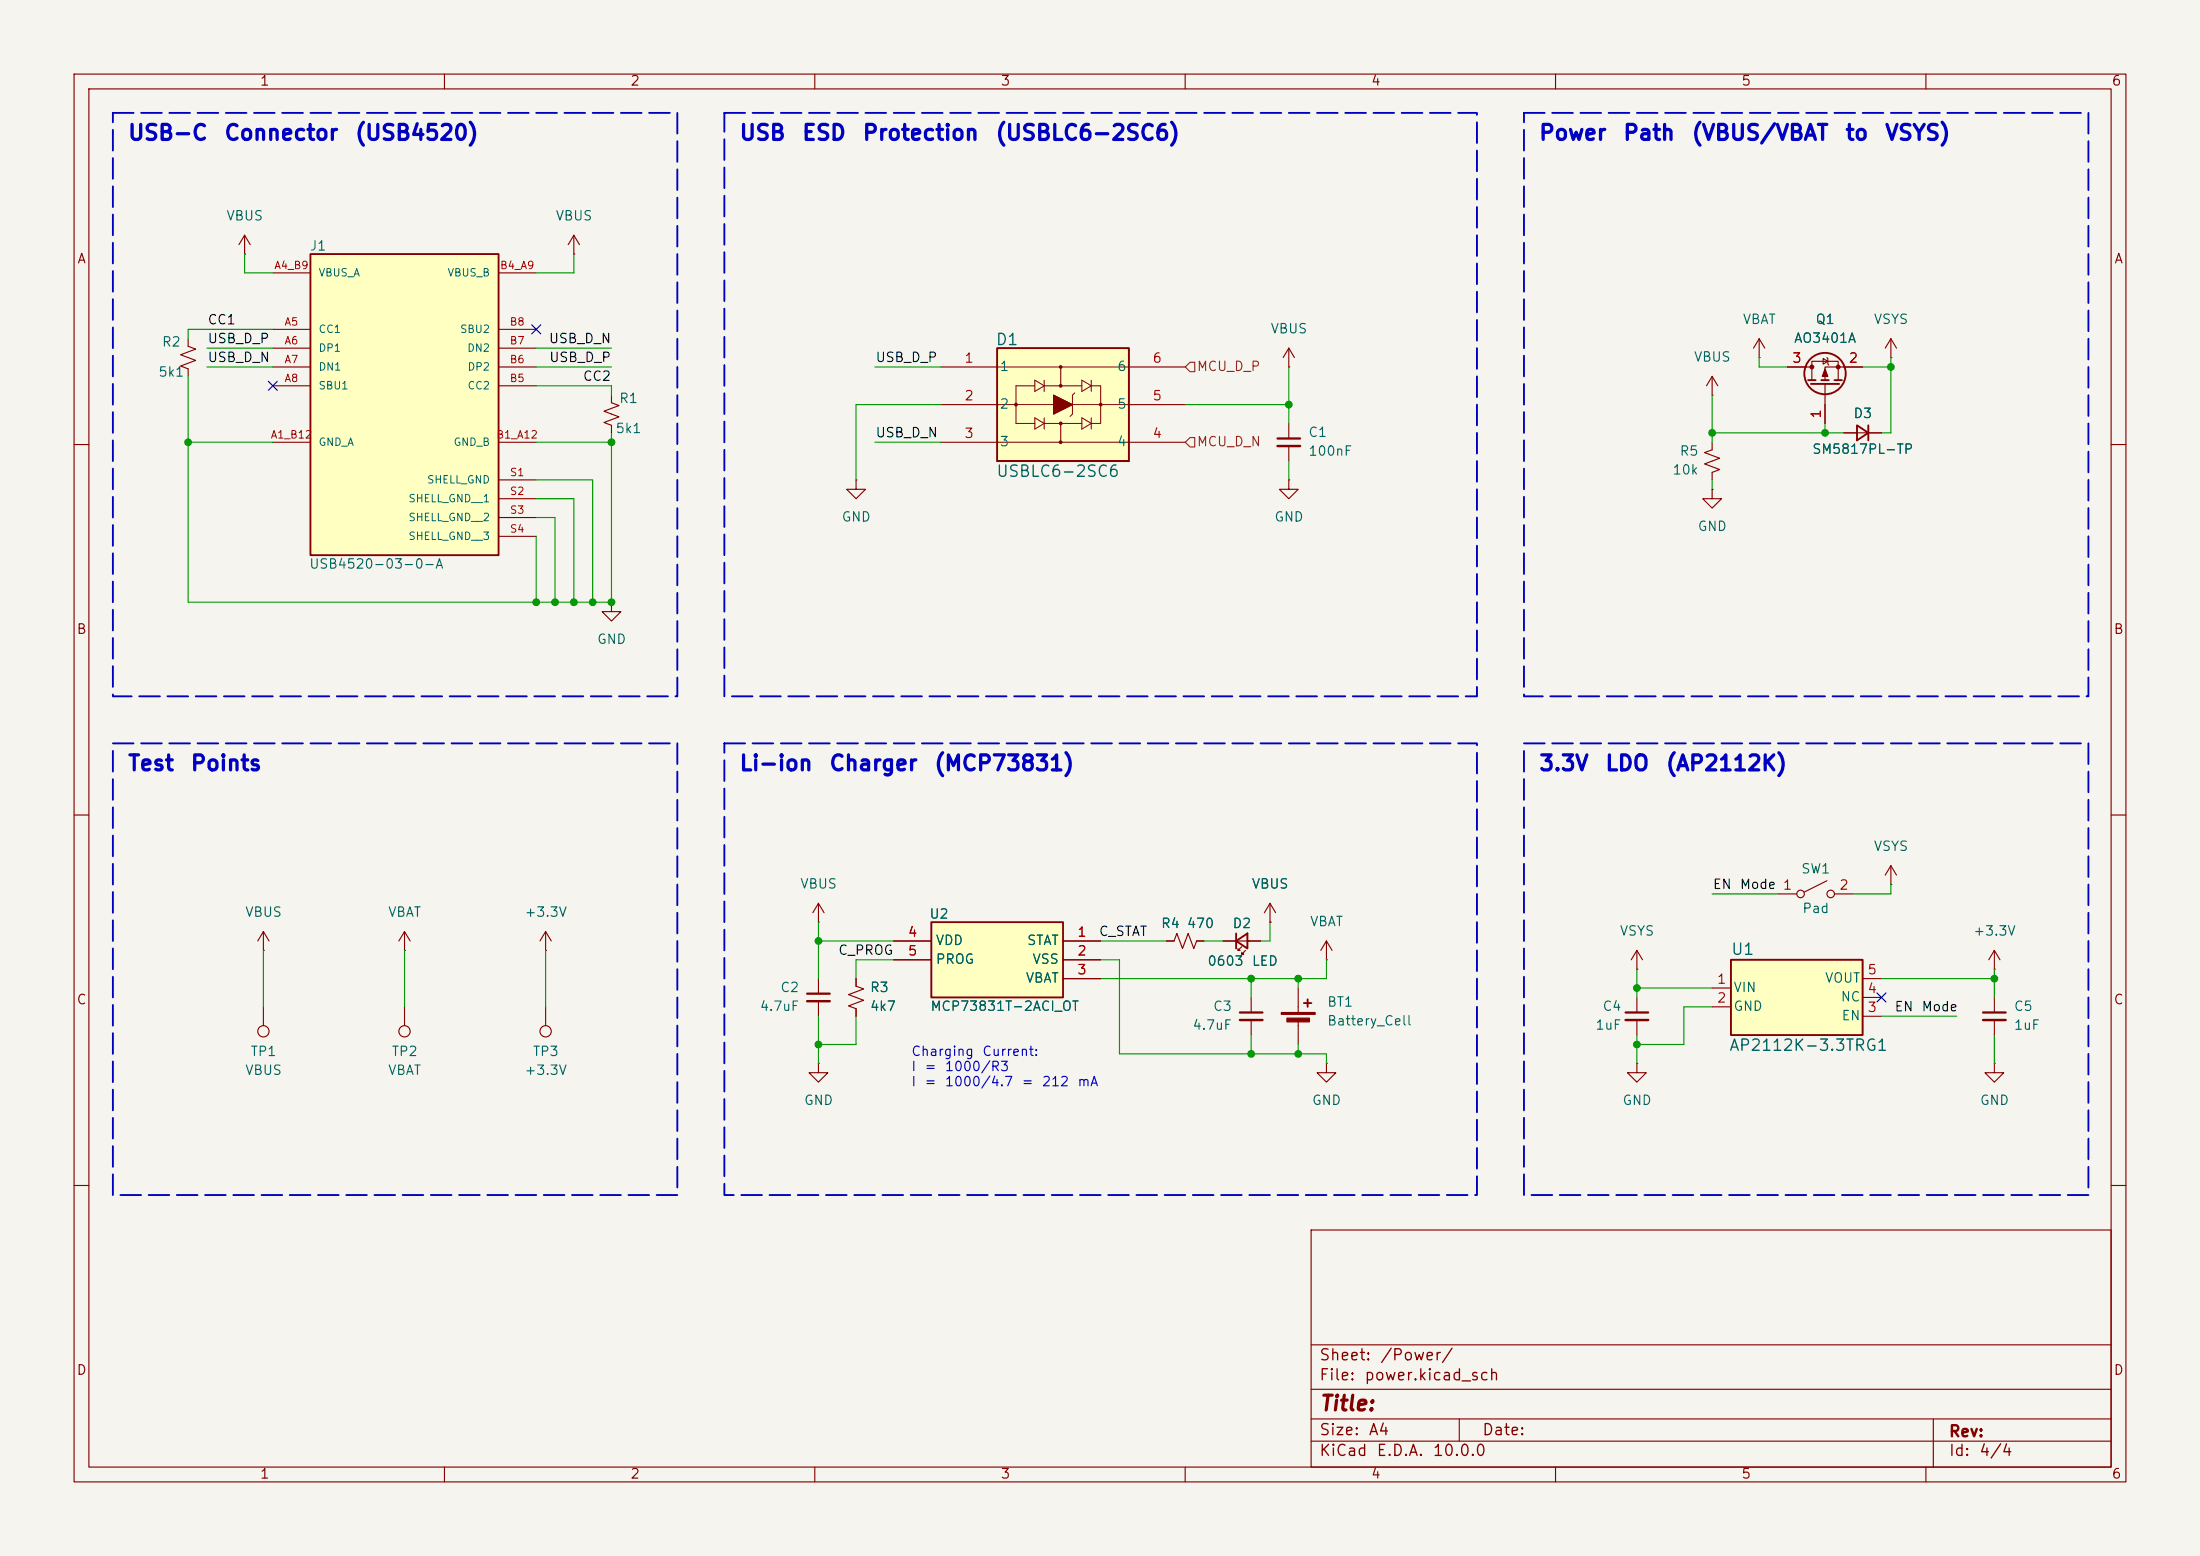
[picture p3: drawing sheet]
<svg xmlns="http://www.w3.org/2000/svg" width="297mm" height="210mm" viewBox="0 0 297 210" stroke-linecap="round" stroke-linejoin="round" font-family="sans-serif">
<path d="M0 0h297v210h-297z" fill="#f5f4ef" stroke="#f5f4ef" stroke-width=".14"/>
<g fill="none" stroke="#840000" stroke-width=".15">
<path d="M10 10h277v190h-277zM12 12h273v186h-273zM60 10v2M110 10v2M160 10v2M210 10v2M260 10v2M174 49.5h.1M174 47l-.8 1.3M174 47l.8 1.3M174 47v2.5M174 57.2v2"/>
<path d="M237.5 48.3h.1M237.5 45.7l.8 1.3M237.5 45.7l-.8 1.3M237.5 45.7v2.6M241.3 49.5h3.3M244.6 51.3v-2.5h3.6v2.5M246.1 48.4l.7 .4-.7 .3zM246.4 51.8v5.4M246.6 48.3l.2 .1v.7l.1 .2M251.5 49.5h-5.1v1.8M10 60h2M174 64.8v1.2h1.3l-1.3 1.3-1.3-1.3h1.3"/>
<path d="M174 64.8h.1M174 60.2v2M285 60h2M10 110h2M285 110h2M54.6 135.9v2.5M157.5 127h1l.4-1 .7 2 .8-2 .8 2 .3-1h1.1M165.1 127h5.1M167.6 127.8l-.5 .5h.3h-.3v-.3M168.1 128.3l-.5 .5h.3h-.3v-.3M171.4 124.5h.1M171.4 121.9l-.7 1.3"/>
<path d="M171.4 121.9l.8 1.3M171.4 121.9v2.6M175.3 133.4v3.3M175.3 137.7v3.3M179.1 129.5h.1M179.1 127l-.8 1.3M179.1 127l.7 1.3M179.1 127v2.5M179.1 143.5v1.3h1.2l-1.2 1.3-1.3-1.3h1.3M179.1 143.5h.1M10 160h2M177 166h108v32h-108z"/>
<path d="M285 160h2M60 198v2M110 198v2M160 198v2M177 194.5h108M177 191.5h108M177 187.5h108M177 181.5h108M197 191.5v3M210 198v2M260 198v2M261 191.5v6.5"/>
<circle cx="54.6" cy="139.2" r=".76"/>
</g>
<g fill="none" stroke="#840000" stroke-width=".25">
<path d="M244.1 51.3h1M244.5 51.8h3.8M245.9 51.3h1M247.6 51.3h1.1M166.9 127l1.5-1v2zM166.9 126v2M176 135.4h1M176.5 134.9v1"/>
<circle cx="246.4" cy="50.4" r="2.79"/>
</g>
<g fill="#840000" stroke="#840000" stroke-width=".15">
<path d="M246.4 49.8l.4 1h-.8z"/>
<path d="M173 136.7h4.5v.2h-4.5z"/>
<path d="M173.7 137.4h3.1v.5h-3.1z"/>
<circle cx="244.6" cy="49.5" r=".25"/>
<circle cx="248.2" cy="49.5" r=".25"/>
</g>
<path d="M172.5 59.2h3" fill="none" stroke="#840000" stroke-width=".3"/>
<path d="M172.5 60.2h3" fill="none" stroke="#840000" stroke-width=".33"/>
<path d="M134.6 47h17.8v15.2h-17.8z" fill="#ffffc2"/>
<path d="M134.6 62.2h17.8" fill="none" stroke="#ffffc2" stroke-width=".14"/>
<g fill="none" stroke="#840000" stroke-width=".14">
<path d="M134.6 49.5h17.8M134.6 54.6h17.8M134.6 59.7h17.8M139.7 52.1h-2.5v5.1h2.5M139.7 51.3l1.3 .8-1.3 .7zM139.7 56.4l1.3 .8-1.3 .7zM141 57.2h5M141 52.1h5M141 51.3v1.5M141 56.4v1.5M142.2 53.3l2.6 1.3-2.6 1.3zM143.2 49.5v2.6"/>
<path d="M143.2 57.2v2.5M145.1 53l-.3 .3v2.6l-.3 .3M146 51.3l1.3 .8-1.3 .7zM146 56.4l1.3 .8-1.3 .7zM147.3 52.1h1.3v5.1h-1.3M147.3 51.3v1.5M147.3 56.4v1.5M134.6 62.2v-15.2h17.8v15.2"/>
</g>
<g fill="none" stroke="#840000" stroke-width=".25">
<path d="M134.6 47h17.8v15.2h-17.8zM250.7 57.4l1.5 1-1.5 1zM252.2 57.4v2M134.6 62.2h17.8"/>
<circle cx="137.2" cy="54.6" r=".13"/>
<circle cx="143.2" cy="49.5" r=".13"/>
<circle cx="143.2" cy="52.1" r=".13"/>
<circle cx="143.2" cy="57.2" r=".13"/>
<circle cx="143.2" cy="59.7" r=".13"/>
<circle cx="148.6" cy="54.6" r=".13"/>
</g>
<path d="M142.2 53.3l2.6 1.3-2.6 1.3z" fill="#840000" stroke="#840000" stroke-width=".15"/>
<g fill="none" stroke="#840000" stroke-width=".15">
<path d="M127 49.5h7.6M127 54.6h7.6M127 59.7h7.6M152.4 49.5h7.6M152.4 54.6h7.6M152.4 59.7h7.6M248.9 58.4h5.1M255.3 48.3h.1M255.3 45.7l.7 1.3M255.3 45.7l-.8 1.3M255.3 45.7v2.6M110.5 143.5v1.3h1.3l-1.3 1.3-1.3-1.3h1.3"/>
<path d="M110.5 143.5h.1"/>
</g>
<path d="M125.7 124.5h17.8v10.1h-17.8z" fill="#ffffc2"/>
<path d="M125.7 124.5h17.8v10.1h-17.8z" fill="none" stroke="#840000" stroke-width=".25"/>
<g fill="none" stroke="#840000" stroke-width=".15">
<path d="M231.1 53.3h.1M231.1 59.7v1l-1 .4 2.1 .7-2.1 .8 2.1 .8-1.1 .4v1M231.1 50.8l.8 1.3M231.1 50.8l-.7 1.3M231.1 50.8v2.5M231.1 66v1.3h-1.2l1.2 1.3 1.3-1.3h-1.3M231.1 66h.1M120.6 127h5.1M120.6 129.5h5.1M143.5 127h5.1M143.5 129.5h5.1M143.5 132.1h5.1"/>
<path d="M221 130.8h.1M221 128.3l-.8 1.2M221 128.3l.7 1.2M221 128.3v2.5M221 134.6v2.1M221 137.7v2"/>
</g>
<path d="M219.5 136.7h3" fill="none" stroke="#840000" stroke-width=".3"/>
<path d="M219.5 137.7h3" fill="none" stroke="#840000" stroke-width=".33"/>
<path d="M233.7 129.5h17.8v10.2h-17.8z" fill="#ffffc2"/>
<path d="M233.7 129.5h17.8v10.2h-17.8z" fill="none" stroke="#840000" stroke-width=".25"/>
<g fill="none" stroke="#840000" stroke-width=".15">
<path d="M33 34.3h.1M33 31.8l-.7 1.2M33 31.8l.8 1.2M33 31.8v2.5M77.5 34.3h.1M77.5 31.8l-.8 1.2M77.5 31.8l.7 1.2M77.5 31.8v2.5M25.4 45.7v1l1 .4-2 .8 2 .7-2 .8 1 .4v1M82.5 53.3v1.1l1.1 .3-2.1 .8 2.1 .8-2.1 .7 1 .4v1M115.6 64.8v1.2h1.2l-1.2 1.3-1.3-1.3h1.3M115.6 64.8h.1"/>
<path d="M82.5 81.3v1.3h1.3l-1.3 1.2-1.2-1.2h1.2M82.5 81.3h.1M246.6 118.9l-3 1.5M255.3 119.4h.1M255.3 116.8l-.8 1.3M255.3 116.8l.7 1.3M255.3 116.8v2.6M110.5 124.5h.1M110.5 121.9l-.8 1.3M110.5 121.9l.8 1.3M110.5 121.9v2.6M110.5 132.1v2"/>
<path d="M110.5 135.1v2.1M115.6 132.1v1l1 .4-2 .7 2 .8-2 .8 1 .3v1.1M168.9 134.6v2.1M168.9 137.7v2M231.1 133.4h2.6M231.1 135.9h2.6M240 120.7h2.6M247.6 120.7h2.6M251.5 137.2h2.5M251.5 134.6h2.5M251.5 132.1h2.5M269.2 130.8h.1"/>
<path d="M269.2 128.3l-.7 1.2M269.2 128.3l.8 1.2M269.2 128.3v2.5M269.2 134.6v2.1M269.2 137.7v2M221 143.5v1.3h1.2l-1.2 1.3-1.3-1.3h1.3M221 143.5h.1M269.2 143.5v1.3h1.3l-1.3 1.3-1.2-1.3h1.2M269.2 143.5h.1"/>
<circle cx="243.1" cy="120.7" r=".51"/>
<circle cx="247.1" cy="120.7" r=".51"/>
</g>
<path d="M109 134.1h3M167.4 136.7h3M267.7 136.7h3.1" fill="none" stroke="#840000" stroke-width=".3"/>
<path d="M109 135.1h3M167.4 137.7h3M267.7 137.7h3.1" fill="none" stroke="#840000" stroke-width=".33"/>
<path d="M41.9 34.3h25.4v40.6h-25.4z" fill="#ffffc2"/>
<path d="M41.9 34.3h25.4v40.6h-25.4z" fill="none" stroke="#840000" stroke-width=".25"/>
<g fill="none" stroke="#840000" stroke-width=".15">
<path d="M36.8 36.8h5.1M67.3 36.8h5.1M36.8 59.7h5.1M36.8 44.5h5.1M36.8 47h5.1M36.8 49.5h5.1M36.8 52.1h5.1M67.3 59.7h5.1M67.3 44.5h5.1M67.3 47h5.1M67.3 49.5h5.1M67.3 52.1h5.1"/>
<path d="M241.3 49.5h2.5M246.4 54.6v2.6M248.9 49.5h2.6M248.9 58.4h1.8M252.2 58.4h1.8M67.3 64.8h5.1M67.3 67.3h5.1M67.3 69.9h5.1M67.3 72.4h5.1M35.6 128.3h.1M35.6 125.7l-.8 1.3M35.6 125.7l.7 1.3"/>
<path d="M35.6 125.7v2.6M35.6 135.9v2.5M54.6 128.3h.1M54.6 125.7l-.8 1.3M54.6 125.7l.8 1.3M54.6 125.7v2.6M73.7 128.3h.1M73.7 125.7l-.8 1.3M73.7 125.7l.7 1.3M73.7 125.7v2.6M73.7 135.9v2.5M115.6 132.1v1"/>
<path d="M115.6 136.1v1.1M120.6 127h5.1M120.6 129.5h5.1M143.5 127h5.1M143.5 129.5h5.1M143.5 132.1h5.1M157.5 127h1M161.5 127h1.1M165.1 127h1.8M168.4 127h1.8M171.4 124.5h.1"/>
<circle cx="35.6" cy="139.2" r=".76"/>
<circle cx="73.7" cy="139.2" r=".76"/>
</g>
<path d="M160.7 59.1h.6v1.2h-.6l-.7-.6zM160.7 48.9h.6v1.3h-.6l-.7-.7z" fill="none" stroke="#725600" stroke-width=".15"/>
<g fill="none" stroke="#009600" stroke-width=".15">
<path d="M33 34.3v2.5h3.8M77.5 34.3v2.5h-5.1M25.4 50.8v30.5h57.1v-22.9M25.4 59.7h11.4M27.9 49.5h8.9M27.9 47h8.9M36.8 44.5h-11.4v1.2M72.4 49.5h10.1M72.4 47h10.1M72.4 59.7h10.1M72.4 52.1h10.1v1.2M118.1 49.5h8.9"/>
<path d="M118.1 59.7h8.9M127 54.6h-11.4v10.2M160 54.6h14M174 49.5v7.7M231.1 58.4h17.8M231.1 53.3v6.4M237.5 48.3v1.2h3.8M246.4 57.2v1.2M251.5 49.5h3.8M255.3 48.3v10.1h-1.3M72.4 69.9h2.5v11.4M72.4 67.3h5.1v14"/>
<path d="M72.4 64.8h7.6v16.5M72.4 72.4v8.9M174 62.2v2.6M231.1 64.8v1.2M255.3 119.4v1.3h-5.1M35.6 128.3v7.6M54.6 128.3v7.6M73.7 128.3v7.6M110.5 127h10.1M110.5 124.5v7.6M110.5 137.2v6.3M115.6 137.2v3.8h-5.1"/>
<path d="M120.6 129.5h-5v2.6M148.6 127h8.9M148.6 129.5h2.5v12.7h28v1.3M162.6 127h2.5M168.9 132.1v2.5M168.9 139.7v2.5M171.4 124.5v2.5h-1.2M175.3 132.1v1.3M179.1 129.5v2.6h-30.5M221 133.4h10.1M221 130.8v3.8M221 139.7v3.8"/>
<path d="M231.1 135.9h-3.8v5.1h-6.3M231.1 120.7h8.9M254 132.1h15.2M254 137.2h10.2M269.2 130.8v3.8M269.2 139.7v3.8M175.3 141v1.2"/>
</g>
<path d="M36.2 51.5l1.2 1.2M37.4 51.5l-1.2 1.2M71.8 43.8l1.2 1.3M73 43.8l-1.2 1.3M253.4 134l1.2 1.2M254.6 134l-1.2 1.2" fill="none" stroke="#000084" stroke-width=".15"/>
<path d="M15.2 15.2h76.2v78.8h-76.2zM97.8 15.2h101.6v78.8h-101.6zM205.7 15.2h76.2v78.8h-76.2zM15.2 100.3h76.2v61h-76.2zM97.8 100.3h101.6v61h-101.6zM205.7 100.3h76.2v61h-76.2z" fill="none" stroke="#0000c2" stroke-width=".25" stroke-dasharray="2.8 1"/>
<g fill="#009600" stroke="#009600" stroke-width=".14">
<circle cx="246.4" cy="58.4" r=".46"/>
<circle cx="255.3" cy="49.5" r=".46"/>
<circle cx="231.1" cy="58.4" r=".46"/>
<circle cx="174" cy="54.6" r=".46"/>
<circle cx="82.5" cy="81.3" r=".46"/>
<circle cx="80" cy="81.3" r=".46"/>
<circle cx="77.5" cy="81.3" r=".46"/>
<circle cx="82.5" cy="59.7" r=".46"/>
<circle cx="110.5" cy="127" r=".46"/>
<circle cx="74.9" cy="81.3" r=".46"/>
<circle cx="72.4" cy="81.3" r=".46"/>
<circle cx="25.4" cy="59.7" r=".46"/>
<circle cx="175.3" cy="142.2" r=".46"/>
<circle cx="168.9" cy="142.2" r=".46"/>
<circle cx="110.5" cy="141" r=".46"/>
<circle cx="221" cy="133.4" r=".46"/>
<circle cx="269.2" cy="132.1" r=".46"/>
<circle cx="221" cy="141" r=".46"/>
<circle cx="168.9" cy="132.1" r=".46"/>
<circle cx="175.3" cy="132.1" r=".46"/>
</g>
<g font-size="2" fill="#0000c2">
<text x="17.1" y="19.4">USB-C</text>
<text x="30.1" y="19.4">Connector</text>
<text x="47.8" y="19.4">(USB4520)</text>
<text x="99.7" y="19.4">USB</text>
<text x="108.2" y="19.4">ESD</text>
<text x="116.3" y="19.4">Protection</text>
<text x="134.3" y="19.4">(USBLC6-2SC6)</text>
<text x="207.6" y="19.4">Power</text>
<text x="219" y="19.4">Path</text>
<text x="228.2" y="19.4">(VBUS/VBAT</text>
<text x="249" y="19.4">to</text>
<text x="254.3" y="19.4">VSYS)</text>
<text x="17.1" y="104.5">Test</text>
<text x="25.6" y="104.5">Points</text>
<text x="99.7" y="104.5">Li-ion</text>
<text x="111.8" y="104.5">Charger</text>
<text x="126" y="104.5">(MCP73831)</text>
<text x="207.6" y="104.5">3.3V</text>
<text x="216.6" y="104.5">LDO</text>
<text x="224.8" y="104.5">(AP2112K)</text>
</g>
<text font-size="2" fill="#840000" x="178" y="190.9">Title:</text>
<g font-size="1.5" fill="#006464">
<text x="134.3" y="47">D1</text>
<text x="134.4" y="64.7">USBLC6-2SC6</text>
<text x="233.6" y="129.3">U1</text>
<text x="233.3" y="142.2">AP2112K-3.3TRG1</text>
</g>
<g font-size="1.5" fill="#840000">
<text x="178" y="184">Sheet:</text>
<text x="186.2" y="184">/Power/</text>
<text x="178" y="186.7">File:</text>
<text x="184.1" y="186.7">power.kicad_sch</text>
<text x="178" y="196.9">KiCad</text>
<text x="178" y="194.1">Size:</text>
<text x="184.7" y="194.1">A4</text>
<text x="185.7" y="196.9">E.D.A.</text>
<text x="193.3" y="196.9">10.0.0</text>
<text x="200" y="194.1">Date:</text>
<text x="263" y="194.3">Rev:</text>
<text x="263" y="196.9">Id:</text>
<text x="267.1" y="196.9">4/4</text>
</g>
<g font-size="1.3" fill="#840000">
<text x="35" y="11.9">1</text>
<text x="85" y="11.9">2</text>
<text x="135" y="11.9">3</text>
<text x="185" y="11.9">4</text>
<text x="235" y="11.9">5</text>
<text x="285" y="11.9">6</text>
<text x="10.3" y="35.9">A</text>
<text x="285.3" y="35.9">A</text>
<text x="10.3" y="85.9">B</text>
<text x="285.3" y="85.9">B</text>
<text x="10.3" y="135.9">C</text>
<text x="285.3" y="135.9">C</text>
<text x="10.3" y="185.9">D</text>
<text x="285.3" y="185.9">D</text>
<text x="35" y="199.9">1</text>
<text x="85" y="199.9">2</text>
<text x="135" y="199.9">3</text>
<text x="185" y="199.9">4</text>
<text x="235" y="199.9">5</text>
<text x="285" y="199.9">6</text>
</g>
<g font-size="1.3" fill="#006464">
<text x="30.5" y="30.1">VBUS</text>
<text x="41.7" y="34.1">J1</text>
<text x="74.9" y="30.1">VBUS</text>
<text x="21.8" y="47.1">R2</text>
<text x="171.4" y="45.3">VBUS</text>
<text x="235.2" y="44">VBAT</text>
<text x="242.1" y="46.6">AO3401A</text>
<text x="245" y="44">Q1</text>
<text x="252.9" y="44">VSYS</text>
<text x="21.3" y="51.2">5k1</text>
<text x="134.9" y="50.4">1</text>
<text x="150.7" y="50.4">6</text>
<text x="228.6" y="49.1">VBUS</text>
<text x="83" y="58.8">5k1</text>
<text x="83.5" y="54.7">R1</text>
<text x="134.9" y="55.5">2</text>
<text x="150.7" y="55.5">5</text>
<text x="176.5" y="59.3">C1</text>
<text x="250.1" y="56.7">D3</text>
<text x="134.9" y="60.6">3</text>
<text x="150.7" y="60.6">4</text>
<text x="176.5" y="61.8">100nF</text>
<text x="225.7" y="64.4">10k</text>
<text x="226.7" y="61.8">R5</text>
<text x="244.6" y="61.6">SM5817PL-TP</text>
<text x="113.5" y="70.7">GND</text>
<text x="172" y="70.7">GND</text>
<text x="229.1" y="72">GND</text>
<text x="41.7" y="77.1">USB4520-03-0-A</text>
<text x="80.5" y="87.2">GND</text>
<text x="243.1" y="118.2">SW1</text>
<text x="252.9" y="115.2">VSYS</text>
<text x="33" y="124.1">VBUS</text>
<text x="52.3" y="124.1">VBAT</text>
<text x="70.7" y="124.1">+3.3V</text>
<text x="107.9" y="120.2">VBUS</text>
<text x="125.4" y="124.3">U2</text>
<text x="156.6" y="125.6">R4</text>
<text x="160.1" y="125.6">470</text>
<text x="166.3" y="125.6">D2</text>
<text x="168.9" y="120.2">VBUS</text>
<text x="176.8" y="125.3">VBAT</text>
<text x="243.2" y="123.5">Pad</text>
<text x="126.2" y="127.9">VDD</text>
<text x="126.2" y="130.4">PROG</text>
<text x="138.6" y="127.9">STAT</text>
<text x="139.3" y="130.4">VSS</text>
<text x="162.9" y="130.7">0603</text>
<text x="168.9" y="130.7">LED</text>
<text x="218.6" y="126.6">VSYS</text>
<text x="266.3" y="126.6">+3.3V</text>
<text x="102.5" y="136.8">4.7uF</text>
<text x="105.3" y="134.2">C2</text>
<text x="117.4" y="134.2">R3</text>
<text x="117.4" y="136.8">4k7</text>
<text x="125.5" y="136.8">MCP73831T-2ACI_OT</text>
<text x="138.4" y="132.9">VBAT</text>
<text x="163.7" y="136.8">C3</text>
<text x="179.1" y="136.2">BT1</text>
<text x="216.3" y="136.8">C4</text>
<text x="233.9" y="134.2">VIN</text>
<text x="233.9" y="136.8">GND</text>
<text x="246.3" y="132.9">VOUT</text>
<text x="248.4" y="135.5">NC</text>
<text x="271.8" y="136.8">C5</text>
<text x="33.7" y="142.8">TP1</text>
<text x="52.8" y="142.8">TP2</text>
<text x="71.8" y="142.8">TP3</text>
<text x="160.9" y="139.3">4.7uF</text>
<text x="179.1" y="138.7">Battery_Cell</text>
<text x="215.3" y="139.3">1uF</text>
<text x="248.5" y="138">EN</text>
<text x="271.8" y="139.3">1uF</text>
<text x="33" y="145.4">VBUS</text>
<text x="52.3" y="145.4">VBAT</text>
<text x="70.7" y="145.4">+3.3V</text>
<text x="108.5" y="149.5">GND</text>
<text x="177" y="149.5">GND</text>
<text x="218.9" y="149.5">GND</text>
<text x="267.2" y="149.5">GND</text>
</g>
<g font-size="1.3" fill="#0f0f0f">
<text x="27.9" y="44.1">CC1</text>
<text x="27.9" y="46.6">USB_D_P</text>
<text x="74" y="46.6">USB_D_N</text>
<text x="27.9" y="49.2">USB_D_N</text>
<text x="74.1" y="49.2">USB_D_P</text>
<text x="78.6" y="51.7">CC2</text>
<text x="118.1" y="49.2">USB_D_P</text>
<text x="118.1" y="59.3">USB_D_N</text>
<text x="231.1" y="120.3">EN</text>
<text x="234.8" y="120.3">Mode</text>
<text x="113.1" y="129.2">C_PROG</text>
<text x="148.3" y="126.7">C_STAT</text>
<text x="255.7" y="136.8">EN</text>
<text x="259.3" y="136.8">Mode</text>
</g>
<g font-size="1.3" fill="#a90000">
<text x="130.1" y="49.3">1</text>
<text x="155.5" y="49.3">6</text>
<text x="241.9" y="49.3">3</text>
<text x="249.5" y="49.3">2</text>
<text x="130.1" y="54.4">2</text>
<text x="130.1" y="59.4">3</text>
<text x="155.5" y="59.4">4</text>
<text x="155.5" y="54.4">5</text>
<text x="246.1" y="56.6" transform="rotate(-90 246.1 56.6)">1</text>
<text x="240.6" y="120.4">1</text>
<text x="248.2" y="120.4">2</text>
<text x="122.5" y="126.7">4</text>
<text x="122.5" y="129.3">5</text>
<text x="145.3" y="126.7">1</text>
<text x="145.3" y="129.3">2</text>
<text x="145.3" y="131.8">3</text>
<text x="252" y="131.8">5</text>
<text x="231.7" y="133.1">1</text>
<text x="231.7" y="135.6">2</text>
<text x="252" y="136.9">3</text>
<text x="252" y="134.4">4</text>
</g>
<g font-size="1.3" fill="#725600">
<text x="161.5" y="50.4">MCU_D_P</text>
<text x="161.5" y="60.6">MCU_D_N</text>
</g>
<g font-size="1.3" fill="#0000c2">
<text x="122.9" y="142.8">Charging</text>
<text x="132.5" y="142.8">Current:</text>
<text x="122.9" y="144.9">I</text>
<text x="122.9" y="146.9">I</text>
<text x="124.7" y="144.9">=</text>
<text x="124.7" y="146.9">=</text>
<text x="127.5" y="144.9">1000/R3</text>
<text x="127.5" y="146.9">1000/4.7</text>
<text x="137.8" y="146.9">=</text>
<text x="140.6" y="146.9">212</text>
<text x="145.4" y="146.9">mA</text>
</g>
<g font-size="1" fill="#a90000">
<text x="36.9" y="36.6">A4_B9</text>
<text x="67.4" y="36.6">B4_A9</text>
<text x="38.3" y="44.2">A5</text>
<text x="38.3" y="46.7">A6</text>
<text x="68.7" y="46.7">B7</text>
<text x="68.7" y="44.2">B8</text>
<text x="38.3" y="49.3">A7</text>
<text x="38.3" y="51.8">A8</text>
<text x="68.7" y="51.8">B5</text>
<text x="68.7" y="49.3">B6</text>
<text x="36.5" y="59.4">A1_B12</text>
<text x="66.9" y="59.4">B1_A12</text>
<text x="68.8" y="64.5">S1</text>
<text x="68.8" y="67.1">S2</text>
<text x="68.8" y="69.6">S3</text>
<text x="68.8" y="72.1">S4</text>
</g>
<g font-size="1" fill="#006464">
<text x="42.9" y="37.6">VBUS_A</text>
<text x="60.3" y="37.6">VBUS_B</text>
<text x="42.9" y="45.2">CC1</text>
<text x="42.9" y="47.7">DP1</text>
<text x="62" y="45.2">SBU2</text>
<text x="63" y="47.7">DN2</text>
<text x="42.9" y="50.3">DN1</text>
<text x="42.9" y="52.8">SBU1</text>
<text x="63" y="52.8">CC2</text>
<text x="63" y="50.3">DP2</text>
<text x="42.9" y="60.4">GND_A</text>
<text x="57.6" y="65.5">SHELL_GND</text>
<text x="61.2" y="60.4">GND_B</text>
<text x="55.1" y="68">SHELL_GND__1</text>
<text x="55.1" y="70.6">SHELL_GND__2</text>
<text x="55.1" y="73.1">SHELL_GND__3</text>
</g>
</svg>
